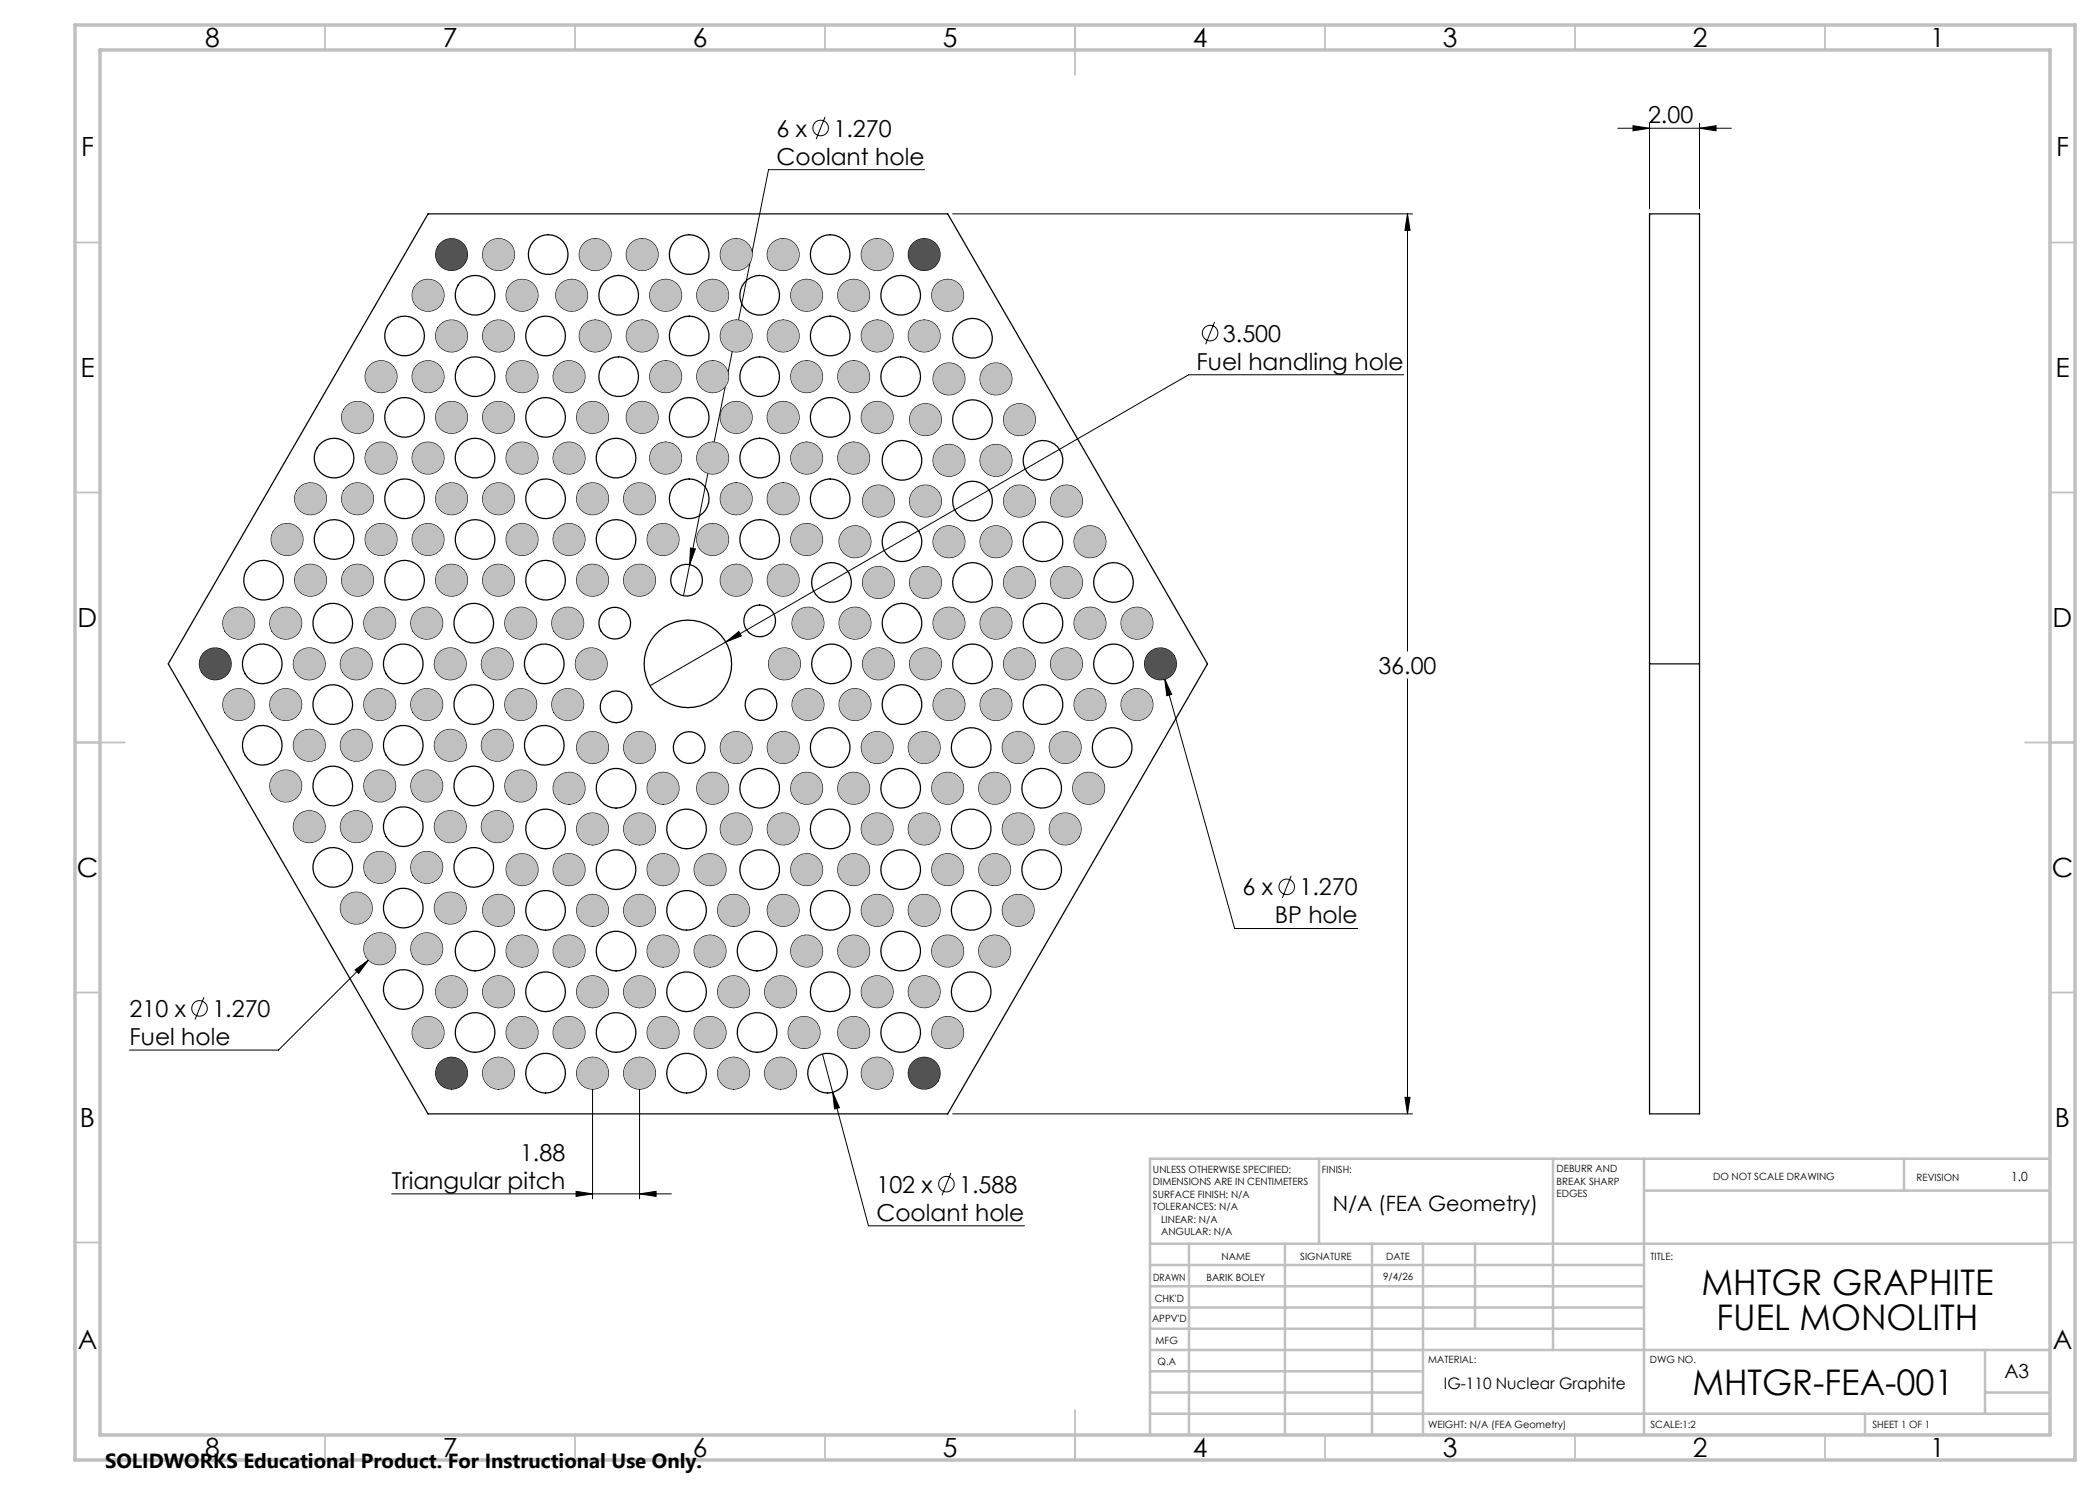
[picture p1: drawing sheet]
<svg xmlns="http://www.w3.org/2000/svg" width="420mm" height="297mm" viewBox="0 0 420 297" stroke-linecap="round" stroke-linejoin="round" font-family="sans-serif">
<g fill="none" stroke="#000" stroke-width=".25">
<path d="M85.6 42.8h103.9l52 90-52 90h-103.9l-51.9-90zM329.9 42.8h10v180h-10zM329.9 132.8h10"/>
<circle cx="85.6" cy="59.1" r="3.2"/>
<circle cx="90.3" cy="50.9" r="3.2"/>
<circle cx="95" cy="59.1" r="4"/>
<circle cx="99.7" cy="50.9" r="3.2"/>
<circle cx="104.4" cy="59.1" r="3.2"/>
<circle cx="109.6" cy="50.9" r="4"/>
<circle cx="114.3" cy="59.1" r="3.2"/>
<circle cx="119" cy="50.9" r="3.2"/>
<circle cx="123.7" cy="59.1" r="4"/>
<circle cx="128.4" cy="50.9" r="3.2"/>
<circle cx="133.1" cy="59.1" r="3.2"/>
<circle cx="137.8" cy="50.9" r="4"/>
<circle cx="142.5" cy="59.1" r="3.2"/>
<circle cx="147.2" cy="50.9" r="3.2"/>
<circle cx="151.9" cy="59.1" r="4"/>
<circle cx="156.6" cy="50.9" r="3.2"/>
<circle cx="161.3" cy="59.1" r="3.2"/>
<circle cx="166" cy="50.9" r="4"/>
<circle cx="170.7" cy="59.1" r="3.2"/>
<circle cx="175.4" cy="50.9" r="3.2"/>
<circle cx="180.1" cy="59.1" r="4"/>
<circle cx="184.8" cy="50.9" r="3.2"/>
<circle cx="189.5" cy="59.1" r="3.2"/>
<circle cx="76.2" cy="75.3" r="3.2"/>
<circle cx="80.9" cy="67.2" r="4"/>
<circle cx="85.6" cy="75.3" r="3.2"/>
<circle cx="90.3" cy="67.2" r="3.2"/>
<circle cx="95" cy="75.3" r="4"/>
<circle cx="99.7" cy="67.2" r="3.2"/>
<circle cx="104.4" cy="75.3" r="3.2"/>
<circle cx="109.1" cy="67.2" r="4"/>
<circle cx="113.8" cy="75.3" r="3.2"/>
<circle cx="119" cy="67.2" r="3.2"/>
<circle cx="123.7" cy="75.3" r="4"/>
<circle cx="128.4" cy="67.2" r="3.2"/>
<circle cx="133.1" cy="75.3" r="3.2"/>
<circle cx="137.8" cy="67.2" r="4"/>
<circle cx="142.5" cy="75.3" r="3.2"/>
<circle cx="147.2" cy="67.2" r="3.2"/>
<circle cx="151.9" cy="75.3" r="4"/>
<circle cx="156.6" cy="67.2" r="3.2"/>
<circle cx="161.3" cy="75.3" r="3.2"/>
<circle cx="166" cy="67.2" r="4"/>
<circle cx="170.7" cy="75.3" r="3.2"/>
<circle cx="175.4" cy="67.2" r="3.2"/>
<circle cx="180.1" cy="75.3" r="4"/>
<circle cx="184.8" cy="67.2" r="3.2"/>
<circle cx="189.8" cy="75.8" r="3.2"/>
<circle cx="194.5" cy="67.6" r="4"/>
<circle cx="199.2" cy="75.8" r="3.2"/>
<circle cx="62.1" cy="99.8" r="3.2"/>
<circle cx="66.8" cy="91.6" r="4"/>
<circle cx="71.5" cy="83.5" r="3.2"/>
<circle cx="71.5" cy="99.8" r="3.2"/>
<circle cx="76.2" cy="91.6" r="3.2"/>
<circle cx="80.9" cy="99.8" r="4"/>
<circle cx="80.9" cy="83.5" r="4"/>
<circle cx="85.6" cy="91.6" r="3.2"/>
<circle cx="90.3" cy="83.5" r="3.2"/>
<circle cx="90.3" cy="99.8" r="3.2"/>
<circle cx="95" cy="91.6" r="4"/>
<circle cx="99.7" cy="83.5" r="3.2"/>
<circle cx="99.7" cy="99.8" r="3.2"/>
<circle cx="104.4" cy="91.6" r="3.2"/>
<circle cx="109.1" cy="83.5" r="4"/>
<circle cx="109.1" cy="99.8" r="4"/>
<circle cx="113.8" cy="91.6" r="3.2"/>
<circle cx="118.5" cy="83.5" r="3.2"/>
<circle cx="118.5" cy="99.8" r="3.2"/>
<circle cx="123.2" cy="91.6" r="4"/>
<circle cx="127.9" cy="99.8" r="3.2"/>
<circle cx="128.4" cy="83.5" r="3.2"/>
<circle cx="133.1" cy="91.6" r="3.2"/>
<circle cx="137.8" cy="83.5" r="4"/>
<circle cx="137.8" cy="99.8" r="4"/>
<circle cx="142.5" cy="91.6" r="3.2"/>
<circle cx="147.2" cy="99.8" r="3.2"/>
<circle cx="147.2" cy="83.5" r="3.2"/>
<circle cx="151.9" cy="91.6" r="4"/>
<circle cx="156.6" cy="83.5" r="3.2"/>
<circle cx="156.6" cy="99.8" r="3.2"/>
<circle cx="161.3" cy="91.6" r="3.2"/>
<circle cx="166" cy="83.5" r="4"/>
<circle cx="166" cy="99.8" r="4"/>
<circle cx="170.7" cy="91.6" r="3.2"/>
<circle cx="175.4" cy="83.5" r="3.2"/>
<circle cx="180.4" cy="92.1" r="4"/>
<circle cx="185.1" cy="83.9" r="3.2"/>
<circle cx="189.8" cy="92.1" r="3.2"/>
<circle cx="194.5" cy="83.9" r="4"/>
<circle cx="199.2" cy="92.1" r="3.2"/>
<circle cx="203.9" cy="83.9" r="3.2"/>
<circle cx="208.6" cy="92.1" r="4"/>
<circle cx="52.7" cy="116" r="4"/>
<circle cx="57.4" cy="107.9" r="3.2"/>
<circle cx="62.1" cy="116" r="3.2"/>
<circle cx="66.8" cy="107.9" r="4"/>
<circle cx="71.5" cy="116" r="3.2"/>
<circle cx="76.2" cy="107.9" r="3.2"/>
<circle cx="80.9" cy="116" r="4"/>
<circle cx="85.6" cy="107.9" r="3.2"/>
<circle cx="90.3" cy="116" r="3.2"/>
<circle cx="95" cy="107.9" r="4"/>
<circle cx="99.7" cy="116" r="3.2"/>
<circle cx="104.4" cy="107.9" r="3.2"/>
<circle cx="109.1" cy="116" r="4"/>
<circle cx="113.8" cy="107.9" r="3.2"/>
<circle cx="118.5" cy="116" r="3.2"/>
<circle cx="123.2" cy="107.9" r="4"/>
<circle cx="127.9" cy="116" r="3.2"/>
<circle cx="132.6" cy="107.9" r="3.2"/>
<circle cx="137.3" cy="116" r="3.2"/>
<circle cx="142.5" cy="107.9" r="3.2"/>
<circle cx="147.2" cy="116" r="3.2"/>
<circle cx="151.9" cy="107.9" r="4"/>
<circle cx="156.6" cy="116" r="3.2"/>
<circle cx="161.3" cy="107.9" r="3.2"/>
<circle cx="166.3" cy="116.5" r="4"/>
<circle cx="171" cy="108.4" r="3.2"/>
<circle cx="175.7" cy="116.5" r="3.2"/>
<circle cx="175.7" cy="100.2" r="3.2"/>
<circle cx="180.4" cy="108.4" r="4"/>
<circle cx="185.1" cy="116.5" r="3.2"/>
<circle cx="185.1" cy="100.2" r="3.2"/>
<circle cx="189.8" cy="108.4" r="3.2"/>
<circle cx="194.5" cy="100.2" r="4"/>
<circle cx="194.5" cy="116.5" r="4"/>
<circle cx="199.2" cy="108.4" r="3.2"/>
<circle cx="203.9" cy="116.5" r="3.2"/>
<circle cx="203.9" cy="100.2" r="3.2"/>
<circle cx="208.6" cy="108.4" r="4"/>
<circle cx="213.3" cy="116.5" r="3.2"/>
<circle cx="213.3" cy="100.2" r="3.2"/>
<circle cx="218" cy="108.4" r="3.2"/>
<circle cx="222.7" cy="116.5" r="4"/>
<circle cx="43.1" cy="132.8" r="3.2"/>
<circle cx="47.8" cy="124.6" r="3.2"/>
<circle cx="52.5" cy="132.8" r="4"/>
<circle cx="57.2" cy="124.6" r="3.2"/>
<circle cx="61.9" cy="132.8" r="3.2"/>
<circle cx="66.6" cy="124.6" r="4"/>
<circle cx="71.3" cy="132.8" r="3.2"/>
<circle cx="76" cy="124.6" r="3.2"/>
<circle cx="80.7" cy="132.8" r="4"/>
<circle cx="85.4" cy="124.6" r="3.2"/>
<circle cx="90.1" cy="132.8" r="3.2"/>
<circle cx="94.8" cy="124.6" r="4"/>
<circle cx="99.5" cy="132.8" r="3.2"/>
<circle cx="104.2" cy="124.6" r="3.2"/>
<circle cx="108.9" cy="132.8" r="4"/>
<circle cx="113.6" cy="124.6" r="3.2"/>
<circle cx="118.3" cy="132.8" r="3.2"/>
<circle cx="123" cy="124.6" r="3.2"/>
<circle cx="137.6" cy="132.8" r="8.7"/>
<circle cx="151.9" cy="124.2" r="3.2"/>
<circle cx="156.9" cy="132.8" r="3.2"/>
<circle cx="161.6" cy="124.6" r="3.2"/>
<circle cx="166.3" cy="132.8" r="4"/>
<circle cx="171" cy="124.6" r="3.2"/>
<circle cx="175.7" cy="132.8" r="3.2"/>
<circle cx="180.4" cy="124.6" r="4"/>
<circle cx="185.1" cy="132.8" r="3.2"/>
<circle cx="189.8" cy="124.6" r="3.2"/>
<circle cx="194.5" cy="132.8" r="4"/>
<circle cx="199.2" cy="124.6" r="3.2"/>
<circle cx="203.9" cy="132.8" r="3.2"/>
<circle cx="208.6" cy="124.6" r="4"/>
<circle cx="213.3" cy="132.8" r="3.2"/>
<circle cx="218" cy="124.6" r="3.2"/>
<circle cx="222.7" cy="132.8" r="4"/>
<circle cx="227.4" cy="124.6" r="3.2"/>
<circle cx="232.1" cy="132.8" r="3.2"/>
<circle cx="47.8" cy="140.9" r="3.2"/>
<circle cx="52.5" cy="149.1" r="4"/>
<circle cx="57.2" cy="157.2" r="3.2"/>
<circle cx="57.2" cy="140.9" r="3.2"/>
<circle cx="61.9" cy="149.1" r="3.2"/>
<circle cx="66.6" cy="140.9" r="4"/>
<circle cx="66.6" cy="157.2" r="4"/>
<circle cx="71.3" cy="149.1" r="3.2"/>
<circle cx="76" cy="140.9" r="3.2"/>
<circle cx="76" cy="157.2" r="3.2"/>
<circle cx="80.7" cy="149.1" r="4"/>
<circle cx="85.4" cy="157.2" r="3.2"/>
<circle cx="85.4" cy="140.9" r="3.2"/>
<circle cx="90.1" cy="149.1" r="3.2"/>
<circle cx="94.8" cy="140.9" r="4"/>
<circle cx="94.8" cy="157.2" r="4"/>
<circle cx="99.5" cy="149.1" r="3.2"/>
<circle cx="104.2" cy="157.2" r="3.2"/>
<circle cx="104.2" cy="140.9" r="3.2"/>
<circle cx="108.9" cy="149.1" r="4"/>
<circle cx="113.6" cy="140.9" r="3.2"/>
<circle cx="113.8" cy="157.6" r="3.2"/>
<circle cx="118.5" cy="149.5" r="3.2"/>
<circle cx="123.2" cy="157.6" r="4"/>
<circle cx="123.2" cy="141.4" r="3.2"/>
<circle cx="127.9" cy="149.5" r="3.2"/>
<circle cx="132.6" cy="157.6" r="3.2"/>
<circle cx="137.8" cy="149.5" r="3.2"/>
<circle cx="142.5" cy="157.6" r="3.2"/>
<circle cx="147.2" cy="149.5" r="3.2"/>
<circle cx="151.9" cy="157.6" r="4"/>
<circle cx="152.2" cy="140.9" r="3.2"/>
<circle cx="156.6" cy="149.5" r="3.2"/>
<circle cx="161.3" cy="157.6" r="3.2"/>
<circle cx="161.6" cy="140.9" r="3.2"/>
<circle cx="166" cy="149.5" r="4"/>
<circle cx="170.7" cy="157.6" r="3.2"/>
<circle cx="171" cy="140.9" r="3.2"/>
<circle cx="175.4" cy="149.5" r="3.2"/>
<circle cx="180.1" cy="157.6" r="4"/>
<circle cx="180.4" cy="140.9" r="4"/>
<circle cx="184.8" cy="149.5" r="3.2"/>
<circle cx="189.5" cy="157.6" r="3.2"/>
<circle cx="189.8" cy="140.9" r="3.2"/>
<circle cx="194.2" cy="149.5" r="4"/>
<circle cx="198.9" cy="157.6" r="3.2"/>
<circle cx="199.2" cy="140.9" r="3.2"/>
<circle cx="203.6" cy="149.5" r="3.2"/>
<circle cx="208.3" cy="157.6" r="4"/>
<circle cx="208.6" cy="140.9" r="4"/>
<circle cx="213" cy="149.5" r="3.2"/>
<circle cx="217.7" cy="157.6" r="3.2"/>
<circle cx="218" cy="140.9" r="3.2"/>
<circle cx="222.4" cy="149.5" r="4"/>
<circle cx="227.4" cy="140.9" r="3.2"/>
<circle cx="61.9" cy="165.3" r="3.2"/>
<circle cx="66.6" cy="173.5" r="4"/>
<circle cx="71.3" cy="165.3" r="3.2"/>
<circle cx="76" cy="173.5" r="3.2"/>
<circle cx="80.7" cy="165.3" r="4"/>
<circle cx="85.4" cy="173.5" r="3.2"/>
<circle cx="90.1" cy="165.3" r="3.2"/>
<circle cx="94.8" cy="173.5" r="4"/>
<circle cx="99.5" cy="165.3" r="3.2"/>
<circle cx="104.4" cy="173.9" r="3.2"/>
<circle cx="109.1" cy="165.8" r="4"/>
<circle cx="113.8" cy="173.9" r="3.2"/>
<circle cx="118.5" cy="165.8" r="3.2"/>
<circle cx="123.2" cy="173.9" r="4"/>
<circle cx="127.9" cy="165.8" r="3.2"/>
<circle cx="132.6" cy="173.9" r="3.2"/>
<circle cx="137.3" cy="165.8" r="4"/>
<circle cx="142" cy="173.9" r="3.2"/>
<circle cx="147.2" cy="165.8" r="3.2"/>
<circle cx="151.9" cy="173.9" r="4"/>
<circle cx="156.6" cy="165.8" r="3.2"/>
<circle cx="161.3" cy="173.9" r="3.2"/>
<circle cx="166" cy="165.8" r="4"/>
<circle cx="170.7" cy="173.9" r="3.2"/>
<circle cx="175.4" cy="165.8" r="3.2"/>
<circle cx="180.1" cy="173.9" r="4"/>
<circle cx="184.8" cy="165.8" r="3.2"/>
<circle cx="189.5" cy="173.9" r="3.2"/>
<circle cx="194.2" cy="165.8" r="4"/>
<circle cx="198.9" cy="173.9" r="3.2"/>
<circle cx="203.6" cy="165.8" r="3.2"/>
<circle cx="208.3" cy="173.9" r="4"/>
<circle cx="213" cy="165.8" r="3.2"/>
<circle cx="71.3" cy="181.6" r="3.2"/>
<circle cx="76" cy="189.8" r="3.2"/>
<circle cx="80.7" cy="181.6" r="4"/>
<circle cx="80.7" cy="197.9" r="4"/>
<circle cx="85.4" cy="189.8" r="3.2"/>
<circle cx="90.1" cy="181.6" r="3.2"/>
<circle cx="90.3" cy="198.4" r="3.2"/>
<circle cx="95" cy="190.2" r="4"/>
<circle cx="99.7" cy="198.4" r="3.2"/>
<circle cx="99.7" cy="182.1" r="3.2"/>
<circle cx="104.4" cy="190.2" r="3.2"/>
<circle cx="109.1" cy="182.1" r="4"/>
<circle cx="109.1" cy="198.4" r="4"/>
<circle cx="113.8" cy="190.2" r="3.2"/>
<circle cx="118.5" cy="198.4" r="3.2"/>
<circle cx="118.5" cy="182.1" r="3.2"/>
<circle cx="123.2" cy="190.2" r="4"/>
<circle cx="127.9" cy="198.4" r="3.2"/>
<circle cx="127.9" cy="182.1" r="3.2"/>
<circle cx="132.6" cy="190.2" r="3.2"/>
<circle cx="137.3" cy="182.1" r="4"/>
<circle cx="137.3" cy="198.4" r="4"/>
<circle cx="142" cy="190.2" r="3.2"/>
<circle cx="146.7" cy="198.4" r="3.2"/>
<circle cx="146.7" cy="182.1" r="3.2"/>
<circle cx="151.4" cy="190.2" r="4"/>
<circle cx="156.1" cy="198.4" r="3.2"/>
<circle cx="156.6" cy="182.1" r="3.2"/>
<circle cx="161.3" cy="190.2" r="3.2"/>
<circle cx="166" cy="182.1" r="4"/>
<circle cx="166" cy="198.4" r="4"/>
<circle cx="170.7" cy="190.2" r="3.2"/>
<circle cx="175.4" cy="198.4" r="3.2"/>
<circle cx="175.4" cy="182.1" r="3.2"/>
<circle cx="180.1" cy="190.2" r="4"/>
<circle cx="184.8" cy="198.4" r="3.2"/>
<circle cx="184.8" cy="182.1" r="3.2"/>
<circle cx="189.5" cy="190.2" r="3.2"/>
<circle cx="194.2" cy="182.1" r="4"/>
<circle cx="194.2" cy="198.4" r="4"/>
<circle cx="198.9" cy="190.2" r="3.2"/>
<circle cx="203.6" cy="182.1" r="3.2"/>
<circle cx="85.6" cy="206.5" r="3.2"/>
<circle cx="90.3" cy="214.6" r="3.2"/>
<circle cx="95" cy="206.5" r="4"/>
<circle cx="99.7" cy="214.6" r="3.2"/>
<circle cx="104.4" cy="206.5" r="3.2"/>
<circle cx="109.1" cy="214.6" r="4"/>
<circle cx="113.8" cy="206.5" r="3.2"/>
<circle cx="118.5" cy="214.6" r="3.2"/>
<circle cx="123.2" cy="206.5" r="4"/>
<circle cx="127.9" cy="214.6" r="3.2"/>
<circle cx="132.6" cy="206.5" r="3.2"/>
<circle cx="137.3" cy="214.6" r="4"/>
<circle cx="142" cy="206.5" r="3.2"/>
<circle cx="146.7" cy="214.6" r="3.2"/>
<circle cx="151.4" cy="206.5" r="4"/>
<circle cx="156.1" cy="214.6" r="3.2"/>
<circle cx="160.8" cy="206.5" r="3.2"/>
<circle cx="165.5" cy="214.6" r="4"/>
<circle cx="170.7" cy="206.5" r="3.2"/>
<circle cx="175.4" cy="214.6" r="3.2"/>
<circle cx="180.1" cy="206.5" r="4"/>
<circle cx="184.8" cy="214.6" r="3.2"/>
<circle cx="189.5" cy="206.5" r="3.2"/>
</g>
<g fill="none" stroke="#000" stroke-width=".2">
<path d="M165 23.4l-1.8 4.4M184.9 33.9h-31.2l-17 85.3M190.5 42.8h92M281.5 42.8l.5 3.3h-1zM281.5 42.8v87.4M242.9 64.4l-1.8 4.4M280.8 75h-43.1l-92.5 53.4M138.1 109.6l1 .2-1.2 3.1zM145.2 128.4l2.6-2.1 .5 .9zM145.2 128.4l-15.2 8.7M231.2 129.7l1.8 6.1M233 135.8l1.3 3.1-.9 .2z"/>
<path d="M233 135.8l13.9 49.9h24.7M281.5 135.8v87M258.2 175.1l-1.7 4.5M40.8 199.5l-1.8 4.4M71 194l2.7-2-2 2.7zM78.2 187.5l-22.5 22.5h-29.8M118.5 215.6v24.2M127.9 215.6v24.2M164.5 210.8l9.2 34.4h31.2M166.5 218.5l1.4 3-1 .3zM281 219.5h1l-.5 3.3zM78.3 238.8h56"/>
<path d="M115.2 238.3l3.3 .5-3.3 .5zM127.9 238.8l3.3-.5v1zM190.2 234.6l-1.8 4.5M190.5 222.8h92"/>
<circle cx="164.1" cy="25.6" r="1.56"/>
<circle cx="242" cy="66.6" r="1.56"/>
<circle cx="257.3" cy="177.4" r="1.56"/>
<circle cx="39.9" cy="201.7" r="1.56"/>
<circle cx="189.3" cy="236.8" r="1.56"/>
</g>
<g fill="none" stroke="#c0c0c0" stroke-width=".35">
<path d="M65 5v5M115 5v5M165 5v5M215 5v10M265 5v5M315 5v5M365 5v5M15 48.5h5M410 48.5h5M15 98.5h5M410 98.5h5M15 148.5h10"/>
<path d="M405 148.5h10M15 198.5h5M410 198.5h5M15 248.5h5M410 248.5h5M65 287v5M115 287v5M165 287v5M215 282v10M265 287v5M315 287v5M365 287v5"/>
</g>
<g fill="none" stroke="#c0c0c0" stroke-width=".5">
<path d="M263.8 231.8v17M310.6 231.8v38.2M328.8 231.8v55.2M328.8 238.1h81.2M380.8 231.8v6.3M410 231.8h-180v55.2M230 248.8h180M230 257.3h98.8M230 253h98.8M237.8 248.8v38.2M257 248.8v38.2M274.4 248.8v38.2"/>
<path d="M284.6 248.8v38.2M295 248.8v17M230 265.8h98.8M230 261.5h98.8M230 278.5h54.6M230 274.3h54.6M230 270h180M397 278.5h13M397 270v12.8M230 282.8h180M373 282.8v4.2"/>
</g>
<path d="M15 5h400v287h-400zM20 10h390v277h-390z" fill="none" stroke="#c0c0c0" stroke-width=".7"/>
<path d="M281.5 42.8l.5 3.3h-1zM281 219.5h1l-.5 3.3zM115.2 238.3l3.3 .5-3.3 .5zM127.9 238.8l3.3-.5v1zM233 135.8l.4 3.3 .9-.2zM166.5 218.5l.4 3.3 1-.3zM71 194l.7 .7 2-2.7zM138.1 109.6l-.2 3.3 1.2-3.1zM145.2 128.4l3.1-1.2-.5-.9z" fill="#000"/>
<path d="M87.1 214.6a3.2 3.2 0 0 0 6.4 0 3.2 3.2 0 0 0-6.4 0zM181.7 214.6a3.2 3.2 0 0 0 6.3 0 3.2 3.2 0 0 0-6.3 0zM228.9 132.8a3.2 3.2 0 0 0 6.4 0 3.2 3.2 0 0 0-6.4 0zM181.7 50.9a3.2 3.2 0 0 0 6.3 0 3.2 3.2 0 0 0-6.3 0zM87.1 50.9a3.2 3.2 0 0 0 6.4 0 3.2 3.2 0 0 0-6.4 0zM39.9 132.8a3.2 3.2 0 0 0 6.3 0 3.2 3.2 0 0 0-6.3 0z" fill-rule="evenodd" fill="#535353"/>
<path d="M96.5 214.6a3.2 3.2 0 0 0 6.4 0 3.2 3.2 0 0 0-6.4 0zM115.3 214.6a3.2 3.2 0 0 0 6.4 0 3.2 3.2 0 0 0-6.4 0zM124.7 214.6a3.2 3.2 0 0 0 6.4 0 3.2 3.2 0 0 0-6.4 0zM143.5 214.6a3.2 3.2 0 0 0 6.4 0 3.2 3.2 0 0 0-6.4 0zM152.9 214.6a3.2 3.2 0 0 0 6.4 0 3.2 3.2 0 0 0-6.4 0zM172.3 214.6a3.2 3.2 0 0 0 6.3 0 3.2 3.2 0 0 0-6.3 0zM82.4 206.5a3.2 3.2 0 0 0 6.4 0 3.2 3.2 0 0 0-6.4 0zM101.2 206.5a3.2 3.2 0 0 0 6.4 0 3.2 3.2 0 0 0-6.4 0zM110.6 206.5a3.2 3.2 0 0 0 6.4 0 3.2 3.2 0 0 0-6.4 0zM129.4 206.5a3.2 3.2 0 0 0 6.4 0 3.2 3.2 0 0 0-6.4 0zM138.8 206.5a3.2 3.2 0 0 0 6.4 0 3.2 3.2 0 0 0-6.4 0zM157.6 206.5a3.2 3.2 0 0 0 6.4 0 3.2 3.2 0 0 0-6.4 0zM167.6 206.5a3.2 3.2 0 0 0 6.3 0 3.2 3.2 0 0 0-6.3 0zM186.4 206.5a3.2 3.2 0 0 0 6.3 0 3.2 3.2 0 0 0-6.3 0zM87.1 198.4a3.2 3.2 0 0 0 6.4 0 3.2 3.2 0 0 0-6.4 0zM96.5 198.4a3.2 3.2 0 0 0 6.4 0 3.2 3.2 0 0 0-6.4 0zM115.3 198.4a3.2 3.2 0 0 0 6.4 0 3.2 3.2 0 0 0-6.4 0zM124.7 198.4a3.2 3.2 0 0 0 6.4 0 3.2 3.2 0 0 0-6.4 0zM143.5 198.4a3.2 3.2 0 0 0 6.4 0 3.2 3.2 0 0 0-6.4 0zM152.9 198.4a3.2 3.2 0 0 0 6.4 0 3.2 3.2 0 0 0-6.4 0zM172.3 198.4a3.2 3.2 0 0 0 6.3 0 3.2 3.2 0 0 0-6.3 0zM181.7 198.4a3.2 3.2 0 0 0 6.3 0 3.2 3.2 0 0 0-6.3 0zM195.8 190.2a3.2 3.2 0 0 0 6.3 0 3.2 3.2 0 0 0-6.3 0zM186.4 190.2a3.2 3.2 0 0 0 6.3 0 3.2 3.2 0 0 0-6.3 0zM167.6 190.2a3.2 3.2 0 0 0 6.3 0 3.2 3.2 0 0 0-6.3 0zM158.2 190.2a3.2 3.2 0 0 0 6.3 0 3.2 3.2 0 0 0-6.3 0zM138.8 190.2a3.2 3.2 0 0 0 6.4 0 3.2 3.2 0 0 0-6.4 0zM129.4 190.2a3.2 3.2 0 0 0 6.4 0 3.2 3.2 0 0 0-6.4 0zM110.6 190.2a3.2 3.2 0 0 0 6.4 0 3.2 3.2 0 0 0-6.4 0zM101.2 190.2a3.2 3.2 0 0 0 6.4 0 3.2 3.2 0 0 0-6.4 0zM82.2 189.8a3.2 3.2 0 0 0 6.3 0 3.2 3.2 0 0 0-6.3 0zM72.8 189.8a3.2 3.2 0 0 0 6.3 0 3.2 3.2 0 0 0-6.3 0zM68.1 181.6a3.2 3.2 0 0 0 6.3 0 3.2 3.2 0 0 0-6.3 0zM72.8 173.5a3.2 3.2 0 0 0 6.3 0 3.2 3.2 0 0 0-6.3 0zM82.2 173.5a3.2 3.2 0 0 0 6.3 0 3.2 3.2 0 0 0-6.3 0zM86.9 181.6a3.2 3.2 0 0 0 6.3 0 3.2 3.2 0 0 0-6.3 0zM96.5 182.1a3.2 3.2 0 0 0 6.4 0 3.2 3.2 0 0 0-6.4 0zM101.2 173.9a3.2 3.2 0 0 0 6.4 0 3.2 3.2 0 0 0-6.4 0zM110.6 173.9a3.2 3.2 0 0 0 6.4 0 3.2 3.2 0 0 0-6.4 0zM115.3 182.1a3.2 3.2 0 0 0 6.4 0 3.2 3.2 0 0 0-6.4 0zM124.7 182.1a3.2 3.2 0 0 0 6.4 0 3.2 3.2 0 0 0-6.4 0zM129.4 173.9a3.2 3.2 0 0 0 6.4 0 3.2 3.2 0 0 0-6.4 0zM138.8 173.9a3.2 3.2 0 0 0 6.4 0 3.2 3.2 0 0 0-6.4 0zM143.5 182.1a3.2 3.2 0 0 0 6.4 0 3.2 3.2 0 0 0-6.4 0zM153.5 182.1a3.2 3.2 0 0 0 6.3 0 3.2 3.2 0 0 0-6.3 0zM158.2 173.9a3.2 3.2 0 0 0 6.3 0 3.2 3.2 0 0 0-6.3 0zM167.6 173.9a3.2 3.2 0 0 0 6.3 0 3.2 3.2 0 0 0-6.3 0zM172.3 182.1a3.2 3.2 0 0 0 6.3 0 3.2 3.2 0 0 0-6.3 0zM181.7 182.1a3.2 3.2 0 0 0 6.3 0 3.2 3.2 0 0 0-6.3 0zM186.4 173.9a3.2 3.2 0 0 0 6.3 0 3.2 3.2 0 0 0-6.3 0zM195.8 173.9a3.2 3.2 0 0 0 6.3 0 3.2 3.2 0 0 0-6.3 0zM200.5 182.1a3.2 3.2 0 0 0 6.3 0 3.2 3.2 0 0 0-6.3 0zM209.9 165.8a3.2 3.2 0 0 0 6.3 0 3.2 3.2 0 0 0-6.3 0zM200.5 165.8a3.2 3.2 0 0 0 6.3 0 3.2 3.2 0 0 0-6.3 0zM195.8 157.6a3.2 3.2 0 0 0 6.3 0 3.2 3.2 0 0 0-6.3 0zM186.4 157.6a3.2 3.2 0 0 0 6.3 0 3.2 3.2 0 0 0-6.3 0zM181.7 165.8a3.2 3.2 0 0 0 6.3 0 3.2 3.2 0 0 0-6.3 0zM172.3 165.8a3.2 3.2 0 0 0 6.3 0 3.2 3.2 0 0 0-6.3 0zM167.6 157.6a3.2 3.2 0 0 0 6.3 0 3.2 3.2 0 0 0-6.3 0zM158.2 157.6a3.2 3.2 0 0 0 6.3 0 3.2 3.2 0 0 0-6.3 0zM153.5 165.8a3.2 3.2 0 0 0 6.3 0 3.2 3.2 0 0 0-6.3 0zM144.1 165.8a3.2 3.2 0 0 0 6.3 0 3.2 3.2 0 0 0-6.3 0zM139.4 157.6a3.2 3.2 0 0 0 6.3 0 3.2 3.2 0 0 0-6.3 0zM129.4 157.6a3.2 3.2 0 0 0 6.4 0 3.2 3.2 0 0 0-6.4 0zM124.7 165.8a3.2 3.2 0 0 0 6.4 0 3.2 3.2 0 0 0-6.4 0zM115.3 165.8a3.2 3.2 0 0 0 6.4 0 3.2 3.2 0 0 0-6.4 0zM110.6 157.6a3.2 3.2 0 0 0 6.4 0 3.2 3.2 0 0 0-6.4 0zM101 157.2a3.2 3.2 0 0 0 6.3 0 3.2 3.2 0 0 0-6.3 0zM96.3 165.3a3.2 3.2 0 0 0 6.3 0 3.2 3.2 0 0 0-6.3 0zM86.9 165.3a3.2 3.2 0 0 0 6.3 0 3.2 3.2 0 0 0-6.3 0zM82.2 157.2a3.2 3.2 0 0 0 6.3 0 3.2 3.2 0 0 0-6.3 0zM72.8 157.2a3.2 3.2 0 0 0 6.3 0 3.2 3.2 0 0 0-6.3 0zM68.1 165.3a3.2 3.2 0 0 0 6.3 0 3.2 3.2 0 0 0-6.3 0zM58.7 165.3a3.2 3.2 0 0 0 6.3 0 3.2 3.2 0 0 0-6.3 0zM54 157.2a3.2 3.2 0 0 0 6.3 0 3.2 3.2 0 0 0-6.3 0zM44.6 140.9a3.2 3.2 0 0 0 6.3 0 3.2 3.2 0 0 0-6.3 0zM54 140.9a3.2 3.2 0 0 0 6.3 0 3.2 3.2 0 0 0-6.3 0zM58.7 149.1a3.2 3.2 0 0 0 6.3 0 3.2 3.2 0 0 0-6.3 0zM68.1 149.1a3.2 3.2 0 0 0 6.3 0 3.2 3.2 0 0 0-6.3 0zM72.8 140.9a3.2 3.2 0 0 0 6.3 0 3.2 3.2 0 0 0-6.3 0zM82.2 140.9a3.2 3.2 0 0 0 6.3 0 3.2 3.2 0 0 0-6.3 0zM86.9 149.1a3.2 3.2 0 0 0 6.3 0 3.2 3.2 0 0 0-6.3 0zM96.3 149.1a3.2 3.2 0 0 0 6.3 0 3.2 3.2 0 0 0-6.3 0zM101 140.9a3.2 3.2 0 0 0 6.3 0 3.2 3.2 0 0 0-6.3 0zM110.4 140.9a3.2 3.2 0 0 0 6.3 0 3.2 3.2 0 0 0-6.3 0zM115.3 149.5a3.2 3.2 0 0 0 6.4 0 3.2 3.2 0 0 0-6.4 0zM124.7 149.5a3.2 3.2 0 0 0 6.4 0 3.2 3.2 0 0 0-6.4 0zM144.1 149.5a3.2 3.2 0 0 0 6.3 0 3.2 3.2 0 0 0-6.3 0zM153.5 149.5a3.2 3.2 0 0 0 6.3 0 3.2 3.2 0 0 0-6.3 0zM158.4 140.9a3.2 3.2 0 0 0 6.4 0 3.2 3.2 0 0 0-6.4 0zM153.7 132.8a3.2 3.2 0 0 0 6.4 0 3.2 3.2 0 0 0-6.4 0zM158.4 124.6a3.2 3.2 0 0 0 6.4 0 3.2 3.2 0 0 0-6.4 0zM153.5 116a3.2 3.2 0 0 0 6.3 0 3.2 3.2 0 0 0-6.3 0zM144.1 116a3.2 3.2 0 0 0 6.3 0 3.2 3.2 0 0 0-6.3 0zM139.4 107.9a3.2 3.2 0 0 0 6.3 0 3.2 3.2 0 0 0-6.3 0zM129.4 107.9a3.2 3.2 0 0 0 6.4 0 3.2 3.2 0 0 0-6.4 0zM124.7 116a3.2 3.2 0 0 0 6.4 0 3.2 3.2 0 0 0-6.4 0zM115.3 116a3.2 3.2 0 0 0 6.4 0 3.2 3.2 0 0 0-6.4 0zM110.4 124.6a3.2 3.2 0 0 0 6.3 0 3.2 3.2 0 0 0-6.3 0zM115.1 132.8a3.2 3.2 0 0 0 6.3 0 3.2 3.2 0 0 0-6.3 0zM172.3 149.5a3.2 3.2 0 0 0 6.3 0 3.2 3.2 0 0 0-6.3 0zM181.7 149.5a3.2 3.2 0 0 0 6.3 0 3.2 3.2 0 0 0-6.3 0zM186.6 140.9a3.2 3.2 0 0 0 6.4 0 3.2 3.2 0 0 0-6.4 0zM196 140.9a3.2 3.2 0 0 0 6.4 0 3.2 3.2 0 0 0-6.4 0zM200.5 149.5a3.2 3.2 0 0 0 6.3 0 3.2 3.2 0 0 0-6.3 0zM209.9 149.5a3.2 3.2 0 0 0 6.3 0 3.2 3.2 0 0 0-6.3 0zM214.6 157.6a3.2 3.2 0 0 0 6.3 0 3.2 3.2 0 0 0-6.3 0zM214.8 140.9a3.2 3.2 0 0 0 6.4 0 3.2 3.2 0 0 0-6.4 0zM224.2 140.9a3.2 3.2 0 0 0 6.4 0 3.2 3.2 0 0 0-6.4 0zM44.6 124.6a3.2 3.2 0 0 0 6.3 0 3.2 3.2 0 0 0-6.3 0zM54 124.6a3.2 3.2 0 0 0 6.3 0 3.2 3.2 0 0 0-6.3 0zM58.7 132.8a3.2 3.2 0 0 0 6.3 0 3.2 3.2 0 0 0-6.3 0zM68.1 132.8a3.2 3.2 0 0 0 6.3 0 3.2 3.2 0 0 0-6.3 0zM72.8 124.6a3.2 3.2 0 0 0 6.3 0 3.2 3.2 0 0 0-6.3 0zM82.2 124.6a3.2 3.2 0 0 0 6.3 0 3.2 3.2 0 0 0-6.3 0zM86.9 132.8a3.2 3.2 0 0 0 6.3 0 3.2 3.2 0 0 0-6.3 0zM96.3 132.8a3.2 3.2 0 0 0 6.3 0 3.2 3.2 0 0 0-6.3 0zM101 124.6a3.2 3.2 0 0 0 6.3 0 3.2 3.2 0 0 0-6.3 0zM96.5 116a3.2 3.2 0 0 0 6.4 0 3.2 3.2 0 0 0-6.4 0zM87.1 116a3.2 3.2 0 0 0 6.4 0 3.2 3.2 0 0 0-6.4 0zM82.4 107.9a3.2 3.2 0 0 0 6.4 0 3.2 3.2 0 0 0-6.4 0zM73 107.9a3.2 3.2 0 0 0 6.4 0 3.2 3.2 0 0 0-6.4 0zM68.3 116a3.2 3.2 0 0 0 6.4 0 3.2 3.2 0 0 0-6.4 0zM58.9 116a3.2 3.2 0 0 0 6.4 0 3.2 3.2 0 0 0-6.4 0zM54.2 107.9a3.2 3.2 0 0 0 6.4 0 3.2 3.2 0 0 0-6.4 0zM58.9 99.8a3.2 3.2 0 0 0 6.4 0 3.2 3.2 0 0 0-6.4 0zM68.3 99.8a3.2 3.2 0 0 0 6.4 0 3.2 3.2 0 0 0-6.4 0zM87.1 99.8a3.2 3.2 0 0 0 6.4 0 3.2 3.2 0 0 0-6.4 0zM82.4 91.6a3.2 3.2 0 0 0 6.4 0 3.2 3.2 0 0 0-6.4 0zM73 91.6a3.2 3.2 0 0 0 6.4 0 3.2 3.2 0 0 0-6.4 0zM68.3 83.5a3.2 3.2 0 0 0 6.4 0 3.2 3.2 0 0 0-6.4 0zM73 75.3a3.2 3.2 0 0 0 6.4 0 3.2 3.2 0 0 0-6.4 0zM82.4 75.3a3.2 3.2 0 0 0 6.4 0 3.2 3.2 0 0 0-6.4 0zM87.1 83.5a3.2 3.2 0 0 0 6.4 0 3.2 3.2 0 0 0-6.4 0zM82.4 59.1a3.2 3.2 0 0 0 6.4 0 3.2 3.2 0 0 0-6.4 0zM87.1 67.2a3.2 3.2 0 0 0 6.4 0 3.2 3.2 0 0 0-6.4 0zM96.5 67.2a3.2 3.2 0 0 0 6.4 0 3.2 3.2 0 0 0-6.4 0zM101.2 59.1a3.2 3.2 0 0 0 6.4 0 3.2 3.2 0 0 0-6.4 0zM96.5 50.9a3.2 3.2 0 0 0 6.4 0 3.2 3.2 0 0 0-6.4 0zM111.2 59.1a3.2 3.2 0 0 0 6.3 0 3.2 3.2 0 0 0-6.3 0zM115.9 50.9a3.2 3.2 0 0 0 6.3 0 3.2 3.2 0 0 0-6.3 0zM125.3 50.9a3.2 3.2 0 0 0 6.3 0 3.2 3.2 0 0 0-6.3 0zM130 59.1a3.2 3.2 0 0 0 6.3 0 3.2 3.2 0 0 0-6.3 0zM139.4 59.1a3.2 3.2 0 0 0 6.3 0 3.2 3.2 0 0 0-6.3 0zM144.1 50.9a3.2 3.2 0 0 0 6.3 0 3.2 3.2 0 0 0-6.3 0zM153.5 50.9a3.2 3.2 0 0 0 6.3 0 3.2 3.2 0 0 0-6.3 0zM158.2 59.1a3.2 3.2 0 0 0 6.3 0 3.2 3.2 0 0 0-6.3 0zM167.6 59.1a3.2 3.2 0 0 0 6.3 0 3.2 3.2 0 0 0-6.3 0zM172.3 50.9a3.2 3.2 0 0 0 6.3 0 3.2 3.2 0 0 0-6.3 0zM186.4 59.1a3.2 3.2 0 0 0 6.3 0 3.2 3.2 0 0 0-6.3 0zM196 75.8a3.2 3.2 0 0 0 6.4 0 3.2 3.2 0 0 0-6.4 0zM186.6 75.8a3.2 3.2 0 0 0 6.4 0 3.2 3.2 0 0 0-6.4 0zM181.7 67.2a3.2 3.2 0 0 0 6.3 0 3.2 3.2 0 0 0-6.3 0zM172.3 67.2a3.2 3.2 0 0 0 6.3 0 3.2 3.2 0 0 0-6.3 0zM167.6 75.3a3.2 3.2 0 0 0 6.3 0 3.2 3.2 0 0 0-6.3 0zM158.2 75.3a3.2 3.2 0 0 0 6.3 0 3.2 3.2 0 0 0-6.3 0zM153.5 67.2a3.2 3.2 0 0 0 6.3 0 3.2 3.2 0 0 0-6.3 0zM144.1 67.2a3.2 3.2 0 0 0 6.3 0 3.2 3.2 0 0 0-6.3 0zM139.4 75.3a3.2 3.2 0 0 0 6.3 0 3.2 3.2 0 0 0-6.3 0zM130 75.3a3.2 3.2 0 0 0 6.3 0 3.2 3.2 0 0 0-6.3 0zM125.3 67.2a3.2 3.2 0 0 0 6.3 0 3.2 3.2 0 0 0-6.3 0zM115.9 67.2a3.2 3.2 0 0 0 6.3 0 3.2 3.2 0 0 0-6.3 0zM110.6 75.3a3.2 3.2 0 0 0 6.4 0 3.2 3.2 0 0 0-6.4 0zM101.2 75.3a3.2 3.2 0 0 0 6.4 0 3.2 3.2 0 0 0-6.4 0zM96.5 83.5a3.2 3.2 0 0 0 6.4 0 3.2 3.2 0 0 0-6.4 0zM101.2 91.6a3.2 3.2 0 0 0 6.4 0 3.2 3.2 0 0 0-6.4 0zM110.6 91.6a3.2 3.2 0 0 0 6.4 0 3.2 3.2 0 0 0-6.4 0zM115.3 83.5a3.2 3.2 0 0 0 6.4 0 3.2 3.2 0 0 0-6.4 0zM125.3 83.5a3.2 3.2 0 0 0 6.3 0 3.2 3.2 0 0 0-6.3 0zM130 91.6a3.2 3.2 0 0 0 6.3 0 3.2 3.2 0 0 0-6.3 0zM139.4 91.6a3.2 3.2 0 0 0 6.3 0 3.2 3.2 0 0 0-6.3 0zM144.1 83.5a3.2 3.2 0 0 0 6.3 0 3.2 3.2 0 0 0-6.3 0zM153.5 83.5a3.2 3.2 0 0 0 6.3 0 3.2 3.2 0 0 0-6.3 0zM158.2 91.6a3.2 3.2 0 0 0 6.3 0 3.2 3.2 0 0 0-6.3 0zM167.6 91.6a3.2 3.2 0 0 0 6.3 0 3.2 3.2 0 0 0-6.3 0zM172.3 83.5a3.2 3.2 0 0 0 6.3 0 3.2 3.2 0 0 0-6.3 0zM181.9 83.9a3.2 3.2 0 0 0 6.4 0 3.2 3.2 0 0 0-6.4 0zM186.6 92.1a3.2 3.2 0 0 0 6.4 0 3.2 3.2 0 0 0-6.4 0zM196 92.1a3.2 3.2 0 0 0 6.4 0 3.2 3.2 0 0 0-6.4 0zM200.7 83.9a3.2 3.2 0 0 0 6.4 0 3.2 3.2 0 0 0-6.4 0zM210.1 100.2a3.2 3.2 0 0 0 6.4 0 3.2 3.2 0 0 0-6.4 0zM200.7 100.2a3.2 3.2 0 0 0 6.4 0 3.2 3.2 0 0 0-6.4 0zM196 108.4a3.2 3.2 0 0 0 6.4 0 3.2 3.2 0 0 0-6.4 0zM186.6 108.4a3.2 3.2 0 0 0 6.4 0 3.2 3.2 0 0 0-6.4 0zM181.9 100.2a3.2 3.2 0 0 0 6.4 0 3.2 3.2 0 0 0-6.4 0zM172.5 100.2a3.2 3.2 0 0 0 6.4 0 3.2 3.2 0 0 0-6.4 0zM167.8 108.4a3.2 3.2 0 0 0 6.4 0 3.2 3.2 0 0 0-6.4 0zM158.2 107.9a3.2 3.2 0 0 0 6.3 0 3.2 3.2 0 0 0-6.3 0zM153.5 99.8a3.2 3.2 0 0 0 6.3 0 3.2 3.2 0 0 0-6.3 0zM144.1 99.8a3.2 3.2 0 0 0 6.3 0 3.2 3.2 0 0 0-6.3 0zM124.7 99.8a3.2 3.2 0 0 0 6.4 0 3.2 3.2 0 0 0-6.4 0zM115.3 99.8a3.2 3.2 0 0 0 6.4 0 3.2 3.2 0 0 0-6.4 0zM110.6 107.9a3.2 3.2 0 0 0 6.4 0 3.2 3.2 0 0 0-6.4 0zM101.2 107.9a3.2 3.2 0 0 0 6.4 0 3.2 3.2 0 0 0-6.4 0zM96.5 99.8a3.2 3.2 0 0 0 6.4 0 3.2 3.2 0 0 0-6.4 0zM167.8 140.9a3.2 3.2 0 0 0 6.4 0 3.2 3.2 0 0 0-6.4 0zM172.5 132.8a3.2 3.2 0 0 0 6.4 0 3.2 3.2 0 0 0-6.4 0zM167.8 124.6a3.2 3.2 0 0 0 6.4 0 3.2 3.2 0 0 0-6.4 0zM172.5 116.5a3.2 3.2 0 0 0 6.4 0 3.2 3.2 0 0 0-6.4 0zM181.9 116.5a3.2 3.2 0 0 0 6.4 0 3.2 3.2 0 0 0-6.4 0zM186.6 124.6a3.2 3.2 0 0 0 6.4 0 3.2 3.2 0 0 0-6.4 0zM181.9 132.8a3.2 3.2 0 0 0 6.4 0 3.2 3.2 0 0 0-6.4 0zM196 124.6a3.2 3.2 0 0 0 6.4 0 3.2 3.2 0 0 0-6.4 0zM200.7 132.8a3.2 3.2 0 0 0 6.4 0 3.2 3.2 0 0 0-6.4 0zM210.1 132.8a3.2 3.2 0 0 0 6.4 0 3.2 3.2 0 0 0-6.4 0zM214.8 124.6a3.2 3.2 0 0 0 6.4 0 3.2 3.2 0 0 0-6.4 0zM210.1 116.5a3.2 3.2 0 0 0 6.4 0 3.2 3.2 0 0 0-6.4 0zM200.7 116.5a3.2 3.2 0 0 0 6.4 0 3.2 3.2 0 0 0-6.4 0zM214.8 108.4a3.2 3.2 0 0 0 6.4 0 3.2 3.2 0 0 0-6.4 0zM224.2 124.6a3.2 3.2 0 0 0 6.4 0 3.2 3.2 0 0 0-6.4 0z" fill-rule="evenodd" fill="#c0c0c0"/>
<path d="M323.6 25.7h22.7M326.6 25.1l3.3 .6-3.3 .5zM329.9 24.7v17.1M339.9 25.7l3.3-.6v1.1zM339.9 24.7v17.1" fill="none" stroke="#000" stroke-width=".2"/>
<path d="M339.9 25.7l3.3-.6v1.1zM326.6 25.1l3.3 .6-3.3 .5z" fill="#000"/>
<g font-size="7.1">
<text x="340.3" y="258.9">MHTGR GRAPHITE</text>
<text x="343.3" y="266">FUEL MONOLITH</text>
<text x="338.5" y="279">MHTGR-FEA-001</text>
</g>
<g font-size="5.3">
<text x="41" y="9.5">8</text>
<text x="88.5" y="9.5">7</text>
<text x="138.5" y="9.5">6</text>
<text x="188.5" y="9.5">5</text>
<text x="238.5" y="9.5">4</text>
<text x="288.5" y="9.5">3</text>
<text x="338.5" y="9.5">2</text>
<text x="386" y="9.5">1</text>
<text x="16.2" y="31.2">F</text>
<text x="411.2" y="31.2">F</text>
<text x="16.1" y="75.5">E</text>
<text x="411.1" y="75.5">E</text>
<text x="15.5" y="125.5">D</text>
<text x="410.5" y="125.5">D</text>
<text x="15.4" y="175.5">C</text>
<text x="410.4" y="175.5">C</text>
<text x="16" y="225.5">B</text>
<text x="411" y="225.5">B</text>
<text x="15.5" y="269.7">A</text>
<text x="410.5" y="269.7">A</text>
<text x="41" y="291.5">8</text>
<text x="88.5" y="291.5">7</text>
<text x="138.5" y="291.5">6</text>
<text x="188.5" y="291.5">5</text>
<text x="238.5" y="291.5">4</text>
<text x="288.5" y="291.5">3</text>
<text x="338.5" y="291.5">2</text>
<text x="386" y="291.5">1</text>
</g>
<g font-size="4.7">
<text x="155.3" y="27.3">6 x</text>
<text x="166.7" y="27.3">1.270</text>
<text x="329.6" y="24.6">2.00</text>
<text x="155.3" y="32.9">Coolant hole</text>
<text x="244.6" y="68.3">3.500</text>
<text x="239.3" y="73.9">Fuel handling hole</text>
<text x="275.7" y="134.8">36.00</text>
<text x="248.5" y="179.1">6 x</text>
<text x="259.9" y="179.1">1.270</text>
<text x="254.9" y="184.7">BP hole</text>
<text x="25.9" y="203.4">210 x</text>
<text x="42.5" y="203.4">1.270</text>
<text x="25.9" y="209">Fuel hole</text>
<text x="104" y="232.2">1.88</text>
<text x="78.3" y="237.8">Triangular pitch</text>
<text x="175.3" y="238.5">102 x</text>
<text x="191.9" y="238.5">1.588</text>
<text x="175.3" y="244.1">Coolant hole</text>
</g>
<text font-size="4.2" x="266.5" y="242.2">N/A (FEA Geometry)</text>
<text font-size="4.1" x="21" y="293.7">SOLIDWORKS Educational Product. For Instructional Use Only.</text>
<text font-size="3.9" x="400.9" y="275.5">A3</text>
<text font-size="3.2" x="288.8" y="277.9">IG-110 Nuclear Graphite</text>
<text font-size="2.5" x="402.2" y="236.1">1.0</text>
<g font-size="2">
<text x="230.6" y="234.6">UNLESS OTHERWISE SPECIFIED:</text>
<text x="230.6" y="237.1">DIMENSIONS ARE IN CENTIMETERS</text>
<text x="230.6" y="239.6">SURFACE FINISH: N/A</text>
<text x="264.4" y="234.6">FINISH:</text>
<text x="311.3" y="234.5">DEBURR AND</text>
<text x="311.3" y="237">BREAK SHARP</text>
<text x="311.3" y="239.5">EDGES</text>
<text x="342.6" y="236">DO NOT SCALE DRAWING</text>
<text x="383.3" y="236.2">REVISION</text>
<text x="230.6" y="242.1">TOLERANCES: N/A</text>
<text x="232.2" y="244.6">LINEAR: N/A</text>
<text x="232.2" y="247.1">ANGULAR: N/A</text>
<text x="244.3" y="252">NAME</text>
<text x="260" y="251.9">SIGNATURE</text>
<text x="277.2" y="251.9">DATE</text>
<text x="330.1" y="251.9">TITLE:</text>
<text x="230.6" y="256.1">DRAWN</text>
<text x="241.3" y="256.1">BARIK BOLEY</text>
<text x="276.6" y="255.9">9/4/26</text>
<text x="230.9" y="260.3">CHK'D</text>
<text x="230.4" y="264.4">APPV'D</text>
<text x="231.1" y="268.8">MFG</text>
<text x="231.5" y="273">Q.A</text>
<text x="285.6" y="272.5">MATERIAL:</text>
<text x="330" y="272.5">DWG NO.</text>
<text x="285.6" y="285.5">WEIGHT: N/A (FEA Geometry)</text>
<text x="330.1" y="285.6">SCALE:1:2</text>
<text x="374.5" y="285.6">SHEET 1 OF 1</text>
</g>
</svg>
